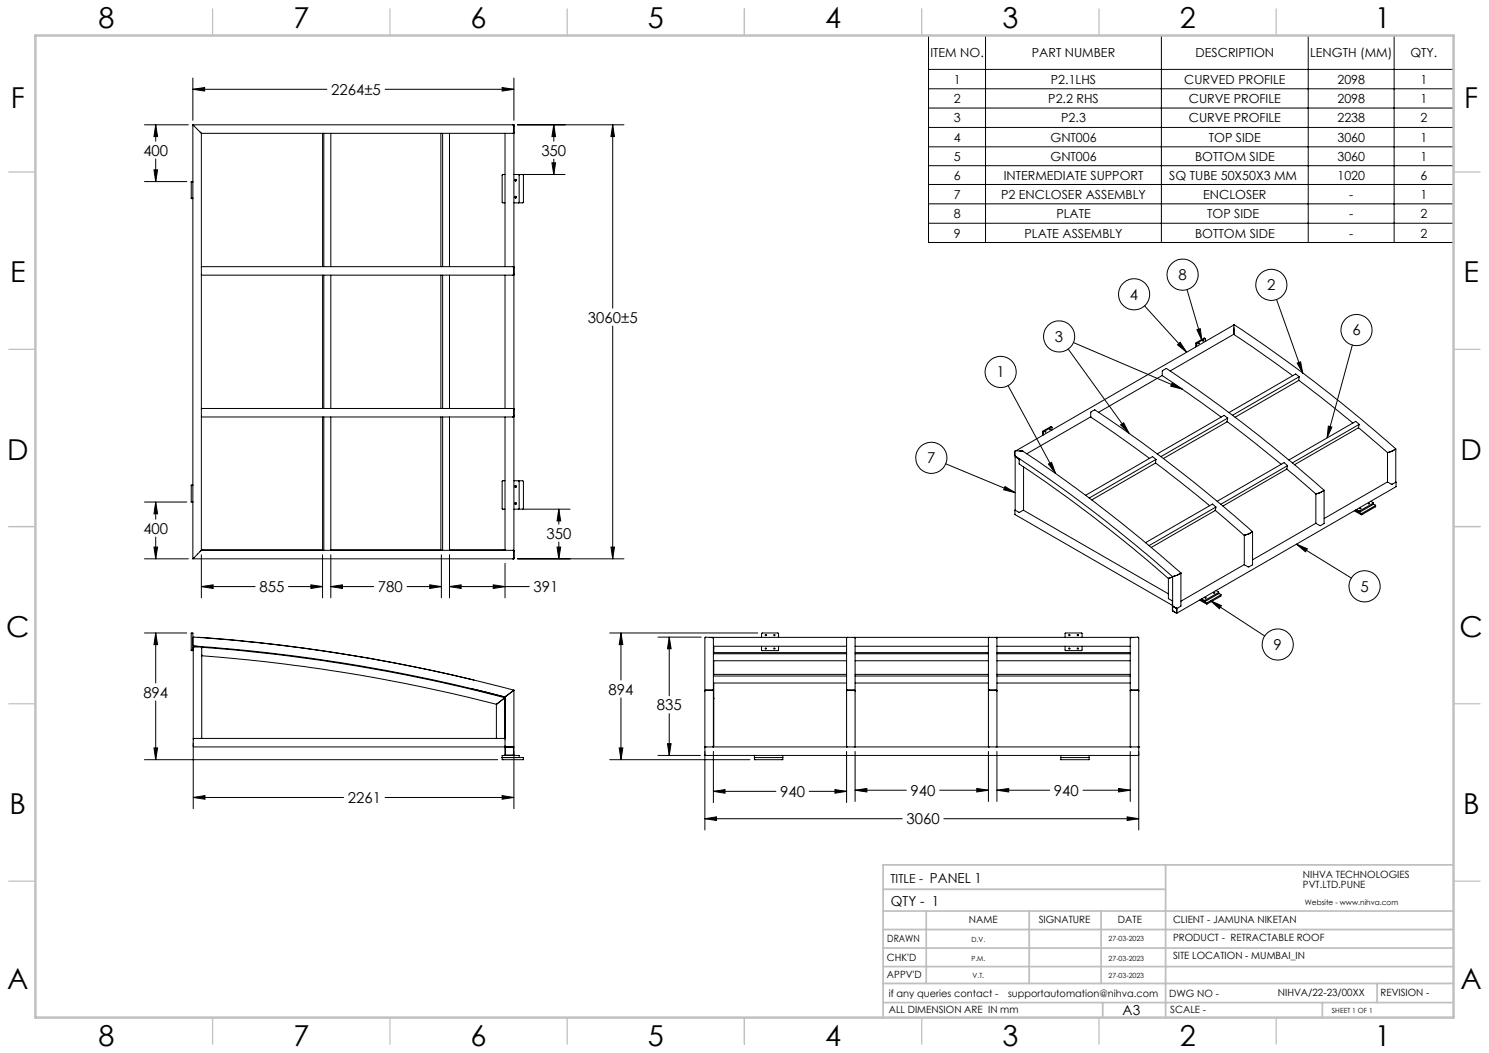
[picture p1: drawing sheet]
<svg xmlns="http://www.w3.org/2000/svg" width="420mm" height="297mm" viewBox="0 0 420 297" stroke-linecap="round" stroke-linejoin="round" font-family="sans-serif">
<g fill="none" stroke="#000" stroke-width=".28">
<path d="M261.9 10h148.1v58.4h-148.1zM261.9 19.6h148.1M278 10v58.4M327.6 10v58.4M369 10v58.4M393.2 10v58.4M40.7 35.2h12.4M43.9 35.2l.5 3.3h-1zM43.9 35.2v4.6M54.4 25.2l3.3-.5v1zM54.4 22v11.9M54.4 25.2h37.8"/>
<path d="M54.4 35.2l2.3 2.3M54.4 35.2h90.3M54.4 35.2v16M56.6 37.4l.2 .2M56.8 37.6h87.9M56.8 37.6v37.6M91 37.6v37.6M91.3 37.6v37.6M93.3 37.6v37.6M108.6 25.2h36.4M124.4 37.6v37.6M124.8 37.6v37.6"/>
<path d="M126.8 37.6v37.6M141.6 24.7l3.4 .5-3.4 .5zM142.5 37.6v37.6M144.7 35.2h.1M144.7 35.2l.3 .3zM144.7 37.6l.3-.2zM144.7 37.6h.1M144.7 35.2h.3v122.4h-.3M145 22v11.9M146 35.2h30M156.2 35.2l.5 3.3h-1zM156.2 35.2v4.6"/>
<path d="M172.8 35.2l.5 3.3h-1zM172.8 35.2v51.7M261.9 25h148.1M261.9 30.5h148.1M261.9 35.9h148.1M40.7 51.2h12M43.4 47.9h1l-.5 3.3zM43.9 44.9v6.3M54.4 51.2v4.8M54.4 51.2h-.5v4.8h.5M54.4 56v80.8M142.5 49.2l-.9 .2v7.7l.9 .1"/>
<path d="M145 49.2h2.5l.1 .2v7.6l-.1 .2h-2.5M146.2 49.2l.2 .2v7.6l-.2 .2M147.5 49.2h11.9M155.7 45.9h1l-.5 3.3zM156.2 44.9v4.3M261.9 41.4h148.1M261.9 46.7h148.1M261.9 52h148.1M261.9 57.5h148.1M56.8 75.2h87.9M56.8 75.2v2.4M56.8 77.6h87.9"/>
<path d="M56.8 77.6v37.6M91 77.6v37.6M91.3 77.6v37.6M93.3 77.6v37.6M124.4 77.6v37.6M124.8 77.6v37.6M126.8 77.6v37.6M142.5 77.6v37.6M144.7 75.2h.1M144.7 75.2l.3 .3zM144.7 77.6l.3-.2zM144.7 77.6h.1"/>
<path d="M261.9 63h148.1M172.8 92v65.6M301.3 98.5l17.2 23.7M302.8 96.6l30.7 13.1M322.8 86.3l11.9 13M332.1 97.3l.8-.7 1.8 2.7zM334.8 81.7l4.2 14.3M337.6 93l1-.3 .4 3.3zM339.9 95.5l-.2-.1-2.3 1.3-.1 1.2M340 96.3l-.1-.8-2.3 1.3-.1 .9M348.1 93.1v-1.6l12.3 8.5a396.7 396.7 0 0 1 33.3 26.6M348.1 94.3l16.5 11.7"/>
<path d="M348.1 92.8v.3M348.1 91.6l-61.6 35.6M348.1 94.3l-18 10.3M348.1 93.1v1.2M360.1 84.5l7.4 20.8M381.5 97.3l-7.2 26.2M56.8 115.2v2.4M56.8 115.2h87.9M56.8 117.6h87.9M56.8 117.6v37.6M91 117.6v37.6M91.3 117.6v37.6"/>
<path d="M93.3 117.6v37.6M124.4 117.6v37.6M124.8 117.6v37.6M126.8 117.6v37.6M142.5 117.6v37.5M144.7 115.2h.1M144.7 115.2l.3 .3zM144.7 117.6l.3-.2zM144.7 117.6h.1M284.3 108.8l13.4 24.8M307.7 117.6v-1.3l1.1-.7 7.5 5.1 11.1 8.1 8.6 6.6 8.5 7 8.8 7.6M307.7 117.6l16.5 11.7"/>
<path d="M307.7 117.6l-18.1 10.4M316.1 119.8l.8-.6 1.6 3zM327.8 105.9l.1-1.3 1.1-.7 5 3.4a410.9 410.9 0 0 1 39.5 31M327.8 105.9l16.7 11.7M327.8 105.9l-18 10.4M330.6 108l2.9 1.7-3.3-.8zM346.1 118.9l15.3 12.1M346.3 117.9l-.2 1.1-17.9 10.3M346.3 117.9l-18.9 10.9M346.3 117.9l-1-.7-18.9 10.8M365.9 102.4l1-.3 .6 3.2zM366.3 107.2l15.3 12.1"/>
<path d="M366.5 106.3l-18.8 10.8M366.5 106.3l-1-.8-18.9 10.9M366.5 106.3l-.2 1-17.9 10.4M383.4 119.7l-.2 1-18.1 10.4M383.4 119.7l-18.9 10.9M383.4 119.7l-1-.9-18.9 10.9M54.4 136.8h-.5v4.8h.5M54.4 136.8v4.8M142.5 135.6l-.9 .1v7.8l.9 .1M145 135.6h2.5l.1 .2v7.7l-2.6 .1M146.2 135.6l.2 .2v7.6l-.2 .2M266.7 130.8l19.6 8.2"/>
<path d="M283.5 137.2l2.8 1.8-3.2-.9zM286.3 128.8l.1 15.1M286.4 128.8l1.2 .6M286.4 128.8l1.1 .6M286.5 127.1l2.1 .2 10 6.8a414.1 414.1 0 0 1 34.5 27.5M286.5 127.1l-.3 .1 .1 1.4 16.4 11.4a422.6 422.6 0 0 1 28.1 22.7M287.5 129.4h.1M287.6 127.2h.9M287.6 129.5l-.1 1.4 14 9.7 8.6 6.5a370.2 370.2 0 0 1 19.5 16.1M287.6 129.5h.1M288.7 131.7v12.2l-1.2 .6-1.1-.6M295.7 130.9l.9-.5 1.1 3.2z"/>
<path d="M296.7 121.3v-.8l-2.3 1.3-.1 .9M296.7 120.5l-.3-.2-2.2 1.3-.1 1.2M325.9 130.6l15.3 12M326.1 129.6l-.2 1-18 10.4M326.1 129.6l-18.9 10.9M326.1 129.6l-1-.8-18.9 10.9M362.9 132.3l-18 10.4M363 132.3l8.2 7M363.2 131.3l-18.9 10.9M363.2 131.3l-.3 1M363.2 131.3l-1-.8-18.9 10.9M371.2 139.3v8.3"/>
<path d="M371.2 139.3h.1M372.3 139l-1.1 .3M372.5 138.9l-.2 .1M373.5 138.4l-1 .5M373.5 138.3v.1M373.5 138.3v9.4l-1.2 .6-1.1-.7M374.7 120.2l1 .3-1.4 3zM383.2 120.6l8.2 7.1M391.4 135.9l-17.9 10.4M391.4 127.7h.1M392.4 127.3l-1 .4M392.7 127.2l-.3 .1"/>
<path d="M393.7 126.6h.1M393.7 126.7l-1 .5M393.7 126.6v.1M393.7 126.6v9.4l-1.1 .6-1.2-.6v-8.3M393.7 135.9v1.4l-61.8 35.7M40.7 157.6h12.4M40.7 141.6h12M43.4 154.3h1l-.5 3.3zM43.9 141.6l.5 3.3h-1zM43.9 141.6v4.8M43.9 151.5v6.1M54.4 157.6h90.3"/>
<path d="M54.4 141.6v16M56.7 155.4l-2.3 2.2M56.8 156.5v12.1M56.8 155.2h87.9M56.8 155.2l-.2 .3M56.8 155.1h.1M56.9 155.1h-.1M56.9 155.1h34.1M91 156.5v12.1M93.3 155.1h31.1M93.3 156.5v12.1M124.5 156.5v12.1"/>
<path d="M126.8 156.5v12.1M126.8 155.1h15.4M142.2 155.1h.1M142.2 155.1l.2 .1zM142.2 155.1h.3M142.5 155.1v.1M142.5 158.9v9.7M144.7 155.2h.1M144.7 157.6l.3-.2zM144.7 157.6h.1M144.7 155.2l.3 .3zM146 157.6h30"/>
<path d="M147.5 143.6h13.3M157.1 154.3h1.1l-.6 3.3zM157.6 143.6l.6 3.3h-1.1zM157.6 143.6v4.2M157.6 152.9v4.7M172.3 154.3h1l-.5 3.3zM286.3 143.9v1.3l44.4 25.6M288.6 143.9l41 23.6M342.8 143.9l8.2 7.1M343 143l-.2 1-18.1 10.4M343 143l-18.9 10.9M343 143l-1-.8-18.9 10.9"/>
<path d="M351 151v8.2M351 159.2l-17.9 10.4M352 150.7l-1 .3M352.3 150.6l-.3 .1M353.3 150v9.3l-1.2 .6-1.1-.7M353.3 150l-1 .6M365.7 153.5l3.1 1.3-.6 .8zM365.7 153.5l15.5 9.6M371.2 147.6l-17.9 10.3M386.6 141.4l.8 .5-3.9 2.2-.9-.4M387.4 141.8l-.1 .5-3.8 2.2-1.2-.6 1.8 .9 3.9-2.2-.6-.4M388 142.6v.3l-3.9 2.3-2.1-1.1"/>
<path d="M40.7 178.5h12M43.9 178.5l.5 3.3h-1zM43.9 178.5v14.1M53.9 178.5h.5v5h-.5zM54.4 179.9l.1-.1a464.8 464.8 0 0 1 90.5 14.9M55.7 179.8h.9M56.8 165.4l3.3-.4v1zM56.8 165.4h15.2M56.8 179.8a484.2 484.2 0 0 1 76.9 12M81.4 165.4h9.6M87.7 165l3.3 .4-3.3 .6zM93.3 165.4l3.3-.4v1z"/>
<path d="M93.3 165.4h12.1M114.8 165.4h9.7M121.2 165l3.3 .4-3.3 .6zM126.8 165.4l3.3-.4v1zM126.8 165.4h22.5M139.1 165l3.4 .4-3.4 .6zM172 178.5h41.7M175.2 178.5l.5 3.3h-1zM175.2 178.5v13.3M185.6 179.7h12.2M188.8 179.7l.5 3.3h-1zM188.8 179.7v16.5"/>
<path d="M200.1 179.8h119.8M200.8 179.8l.3 .1M214.8 179.8l.1-1.3h4.6l.1 1.3M239.1 179.8a.57 .57 0 0 0-.3 .9v14.2M240.9 179.8a.58 .58 0 0 1 .3 .9v14.2M279.1 179.8a.57 .57 0 0 0-.3 .9v14.2M281 179.8a.58 .58 0 0 1 .2 .9v14.2M300.4 179.8l.1-1.3h4.6l.1 1.3M319.2 179.8l-.3 .1M329.6 163.2v5.6l1.2 .6M329.6 163.1v.1M330.6 162.8l.2-.1z"/>
<path d="M330.6 162.8l-1 .3M330.8 169.5v1.3M330.8 162.7v8.3M330.8 170.9l-.1 .1M330.8 162.6v.1M330.8 171v1.4M330.8 171l1 .6M331.8 162.3l-1 .3M331.9 171.6l.1 1.4-1.2-.7v-1.3l1.1 .7v1.2M332.1 162.2l-.3 .1M333.1 161.7l-1 .5M333.1 161.6v.1"/>
<path d="M333.1 161.6v9.4l-1.3 .6M341.5 169.4l3 1.4-.5 .9zM341.5 169.4l15.2 10M343 166.6l.7 .5-3.8 2.2-.9-.4M343.7 167v.5l-3.8 2.2-1.2-.6 1.8 .9 3.9-2.3-.7-.3M344.4 167.7l-.1 .5-3.8 2.2-2.2-1.1M43.9 197.7v16.6M54.4 182l.1 .1a492.1 492.1 0 0 1 87.9 14.5M54.5 182.2l1.2 .1M56.9 182.6l-2.4-.1v25.8M56.9 185a477.3 477.3 0 0 1 83.1 13.6M56.9 182.6v2.4"/>
<path d="M56.9 182.6a479.4 479.4 0 0 1 85.6 14.2M56.9 185v23.3M133.1 194.3l9.3 2.3M140 198.6v9.7M140.3 198.4l-.3 .2M140.3 198.5l-.3 .1M142.2 197l-1.9 1.4M142.5 196.8l-.3 .2M142.5 196.6v11.7M142.7 196.4l-.2 .2M142.7 196.4l-.3 .2M144.7 194.9l-2 1.5"/>
<path d="M145 194.7v16h-.3M145 194.7l-.3 .2M175.2 196.8v17.5M198.8 194.9v-15.1l.2-.1 2 .1 .2 .3v14.8M198.8 194.9v15.8M199.1 194.7l-.3 .2M199.1 194.7h1.8M200.9 194.7l.3 .2M201.2 182.5l.1 .3M201.2 196.8l.1 .2zM201.2 182.6l.1 .2M201.2 194.9v15.8"/>
<path d="M201.2 182.3h37.6M201.2 190.7h37.6M201.2 190.2h37.6M201.2 192.6h37.6M201.2 186.4h37.6M201.2 184.4h37.6M201.2 184.1h37.6M201.3 197l-.1 11.3M201.3 192.6v4.4M201.3 186.4v3.8M201.3 182.8v1.3M214.8 182.3l.1 1.2h4.6l.1-1.2"/>
<path d="M238.8 194.9v15.8M239.1 194.7l-.3 .2M239.1 194.7h1.8M240.9 194.7l.3 .2M241.2 194.9v15.8M241.2 182.3h37.6M241.2 190.7h37.6M241.2 190.2h37.6M241.2 192.6h37.6M241.2 186.4h37.6M241.2 184.4h37.6M241.2 184.1h37.6"/>
<path d="M278.8 194.9v15.8M279.1 194.7l-.3 .2M279.1 194.7h1.9M281 194.7l.2 .2M281.2 194.9v15.8M281.2 182.3h37.6M281.2 190.7h37.6M281.2 190.2h37.6M281.2 192.6h37.6M281.2 186.4h37.6M281.2 184.4h37.6M281.2 184.1h37.6"/>
<path d="M300.4 182.3l.1 1.2h4.6l.1-1.2M318.8 194.9v-14.1a.58 .58 0 0 1 .3-1l2-.1 .1 .2v15M318.8 194.9v15.8M319.1 194.7l-.3 .2M319.1 194.7h1.9M321 194.7l.2 .2M321.2 194.9v15.8M40.7 214.3h99.7M43.4 211h1l-.5 3.3zM54.5 208.3h2.4M54.5 208.3v19.8M54.5 210.3v.4h88"/>
<path d="M56.9 208.3h83.1M140 208.3h2.5M141.6 213.7h.3zM141.9 213.7h5.7v.6h-6v-1.2h4.8v.6M142.5 208.3v2.4M142.5 210.7h.1M142.6 210.8h2.2l.1 2.1h-2.3zM142.6 210.7l-.1 .1v2.2l.1 .1M142.6 210.7h2.1M144.7 210.7l.3 .1v17.3M145 212.9l-.3 .2M172 214.3h39.5"/>
<path d="M174.7 211h1l-.5 3.3zM185.6 213.1h12M188.3 209.8h1l-.5 3.3zM188.8 201.3v11.8M198.8 210.7h42.4M198.8 210.7h.1M198.8 210.7v23.4M198.8 212.9v.2h14M201.2 211.9v14.5M201.2 208.4v2.2M212.8 213.1h8M212.8 213.1v1.2h8v-1.2"/>
<path d="M212.8 213.7h8M220.8 213.1h78.4M238.8 211.9v14.5M241.2 211.9v14.2M241.2 210.7h37.6M278.8 211.9v14.2M278.8 210.7h2.4M281.2 211.9v14.2M281.2 210.7h37.6M299.2 213.1h8M299.2 213.1v1.2h8v-1.2M299.2 213.7h8"/>
<path d="M318.8 210.7h2.4M318.8 211.9v14.2M321.2 210.7h.1M321.2 210.7v23.4M321.2 212.9v.2h-14M54.5 224.9l3.3-.5v1zM54.5 224.9h42.4M108.6 224.9h36.4M141.6 224.4l3.4 .5-3.4 .5zM198.8 230.9l3.3-.5v1zM198.8 230.9h55.7M201.2 223.2l3.3-.5v1z"/>
<path d="M201.2 223.2h17.7M228.2 223.2h10.6M235.5 222.7l3.3 .5-3.3 .5zM241.2 222.9l3.3-.5v1zM241.2 222.9h14.5M265 222.9h13.8M266.2 230.9h55M275.5 222.4l3.3 .5-3.3 .5zM281.2 222.9l3.3-.5v1zM281.2 222.9h14.9M305.5 222.9h13.3M315.5 222.4l3.3 .5-3.3 .5z"/>
<path d="M317.9 230.4l3.3 .5-3.3 .5z"/>
<circle cx="145.4" cy="50.8" r=".24"/>
<circle cx="145.4" cy="55.6" r=".24"/>
<circle cx="145.4" cy="50.8" r=".17"/>
<circle cx="145.4" cy="55.6" r=".17"/>
<circle cx="333.6" cy="77.5" r="4.4"/>
<circle cx="298.7" cy="94.9" r="4.4"/>
<circle cx="319.9" cy="83" r="4.4"/>
<circle cx="338.2" cy="96.9" r=".12"/>
<circle cx="339.4" cy="96.2" r=".1"/>
<circle cx="358.6" cy="80.3" r="4.4"/>
<circle cx="382.7" cy="93.1" r="4.4"/>
<circle cx="282.3" cy="104.9" r="4.4"/>
<circle cx="145.4" cy="137.2" r=".24"/>
<circle cx="145.4" cy="137.2" r=".17"/>
<circle cx="262.7" cy="129.1" r="4.4"/>
<circle cx="294.9" cy="121.8" r=".1"/>
<circle cx="296.1" cy="121.1" r=".1"/>
<circle cx="145.4" cy="142" r=".24"/>
<circle cx="145.4" cy="142" r=".19"/>
<circle cx="383.7" cy="143.5" r=".13"/>
<circle cx="386.1" cy="142" r=".15"/>
<circle cx="216" cy="179.1" r=".18"/>
<circle cx="218.4" cy="179.1" r=".18"/>
<circle cx="301.6" cy="179.1" r=".19"/>
<circle cx="304" cy="179.1" r=".19"/>
<circle cx="340.1" cy="168.6" r=".13"/>
<circle cx="342.5" cy="167.2" r=".15"/>
<circle cx="384.9" cy="165.4" r="4.4"/>
<circle cx="216" cy="182.9" r=".17"/>
<circle cx="218.4" cy="182.9" r=".17"/>
<circle cx="301.6" cy="182.9" r=".18"/>
<circle cx="304" cy="182.9" r=".18"/>
<circle cx="360.4" cy="181.8" r="4.4"/>
</g>
<g fill="none" stroke="#c0c0c0" stroke-width=".35">
<path d="M60 2.5v7.5M110 2.5v7.5M160 2.5v7.5M210 2.5v7.5M260 2.5v7.5M310 2.5v7.5M360 2.5v7.5M2.5 48.5h7.5M410 48.5h7.5M2.5 98.5h7.5M410 98.5h7.5M2.5 148.5h7.5"/>
<path d="M410 148.5h7.5M2.5 198.5h7.5M410 198.5h7.5M2.5 248.5h7.5M410 248.5h7.5M60 287v7.5M110 287v7.5M160 287v7.5M210 287v7.5M260 287v7.5M310 287v7.5M360 287v7.5"/>
</g>
<g fill="none" stroke="#c0c0c0" stroke-width=".5">
<path d="M249.1 257h160.9M249.1 250.8h79.7M261.3 257v20.4M290.3 257v20.4M310.6 257v20.4M328.8 243.9v43.1M410 243.9h-160.9v43.1M249.1 272.6h160.9M249.1 267.4h160.9M249.1 262.2h160.9M249.1 277.4h160.9M388.4 277.4v5.4"/>
<path d="M249.1 282.8h160.9M311 282.8v4.2M373 282.8v4.2"/>
</g>
<path d="M10 10h400v277h-400z" fill="none" stroke="#c0c0c0" stroke-width=".7"/>
<path d="M54.5 224.9l3.3-.5v1zM141.6 224.4l3.4 .5-3.4 .5zM43.4 211h1l-.5 3.3zM43.9 178.5l.5 3.3h-1zM157.6 143.6l.6 3.3h-1.1zM157.1 154.3h1.1l-.6 3.3zM156.2 35.2l.5 3.3h-1zM155.7 45.9h1l-.5 3.3zM43.4 47.9h1l-.5 3.3zM43.9 35.2l.5 3.3h-1zM43.9 141.6l.5 3.3h-1zM43.4 154.3h1l-.5 3.3zM54.4 25.2l3.3-.5v1zM141.6 24.7l3.4 .5-3.4 .5zM172.8 35.2l.5 3.3h-1zM172.3 154.3h1l-.5 3.3zM87.7 165l3.3 .4-3.3 .6zM56.8 165.4l3.3-.4v1zM93.3 165.4l3.3-.4v1zM121.2 165l3.3 .4-3.3 .6zM139.1 165l3.4 .4-3.4 .6zM126.8 165.4l3.3-.4v1zM235.5 222.7l3.3 .5-3.3 .5zM201.2 223.2l3.3-.5v1zM241.2 222.9l3.3-.5v1zM275.5 222.4l3.3 .5-3.3 .5zM281.2 222.9l3.3-.5v1zM315.5 222.4l3.3 .5-3.3 .5zM198.8 230.9l3.3-.5v1zM317.9 230.4l3.3 .5-3.3 .5zM175.2 178.5l.5 3.3h-1zM174.7 211h1l-.5 3.3zM188.8 179.7l.5 3.3h-1zM188.3 209.8h1l-.5 3.3zM365.9 102.4l1-.3 .6 3.2zM295.7 130.9l.9-.5 1.1 3.2zM316.1 119.8l.8-.6 1.6 3zM330.6 108l2.9 1.7-3.3-.8zM374.7 120.2l1 .3-1.4 3zM365.7 153.5l3.1 1.3-.6 .8zM332.1 97.3l.8-.7 1.8 2.7zM283.5 137.2l2.8 1.8-3.2-.9zM337.6 93l1-.3 .4 3.3zM341.5 169.4l3 1.4-.5 .9z" fill="#000"/>
<g font-size="8.1">
<text x="27.8" y="8">8</text>
<text x="82.8" y="8">7</text>
<text x="132.8" y="8">6</text>
<text x="182.8" y="8">5</text>
<text x="232.8" y="8">4</text>
<text x="282.8" y="8">3</text>
<text x="332.8" y="8">2</text>
<text x="387.8" y="8">1</text>
<text x="3" y="30.4">F</text>
<text x="413" y="30.4">F</text>
<text x="2.8" y="79.6">E</text>
<text x="412.8" y="79.6">E</text>
<text x="2" y="129.6">D</text>
<text x="412" y="129.6">D</text>
<text x="1.7" y="179.6">C</text>
<text x="411.7" y="179.6">C</text>
<text x="2.7" y="229.6">B</text>
<text x="412.7" y="229.6">B</text>
<text x="2" y="278.9">A</text>
<text x="412" y="278.9">A</text>
<text x="27.8" y="295">8</text>
<text x="82.8" y="295">7</text>
<text x="132.8" y="295">6</text>
<text x="182.8" y="295">5</text>
<text x="232.8" y="295">4</text>
<text x="282.8" y="295">3</text>
<text x="332.8" y="295">2</text>
<text x="387.8" y="295">1</text>
</g>
<g font-size="4.2">
<text x="93.4" y="26.8">2264±5</text>
<text x="40.4" y="43.9">400</text>
<text x="152.7" y="43.9">350</text>
<text x="332.4" y="79">8</text>
<text x="357.4" y="81.9">2</text>
<text x="318.7" y="84.5">4</text>
<text x="165.8" y="91">3060±5</text>
<text x="381.5" y="94.6">6</text>
<text x="297.6" y="96.4">3</text>
<text x="281.1" y="106.4">1</text>
<text x="261.5" y="130.7">7</text>
<text x="40.4" y="150.5">400</text>
<text x="154.1" y="151.9">350</text>
<text x="73.2" y="167">855</text>
<text x="106.6" y="167">780</text>
<text x="150.5" y="167">391</text>
<text x="383.7" y="166.9">5</text>
<text x="359.2" y="183.3">9</text>
<text x="40.4" y="196.8">894</text>
<text x="171.7" y="195.9">894</text>
<text x="185.3" y="200.4">835</text>
<text x="98.1" y="226.5">2261</text>
<text x="220.1" y="224.8">940</text>
<text x="256.9" y="224.5">940</text>
<text x="297.3" y="224.5">940</text>
<text x="255.7" y="232.5">3060</text>
</g>
<g font-size="3.9">
<text x="251.3" y="255.4">QTY - 1</text>
<text x="316.7" y="286.4">A3</text>
</g>
<g font-size="3.5">
<text x="262.4" y="16.1">ITEM NO.</text>
<text x="291" y="16.1">PART NUMBER</text>
<text x="337.2" y="16.1">DESCRIPTION</text>
<text x="369.6" y="16.1">LENGTH (MM)</text>
<text x="397.8" y="16.1">QTY.</text>
<text x="269" y="23.6">1</text>
<text x="296.4" y="23.6">P2.1LHS</text>
<text x="334" y="23.6">CURVED PROFILE</text>
<text x="377.2" y="23.6">2098</text>
<text x="400.7" y="23.6">1</text>
<text x="269" y="29.1">2</text>
<text x="295.7" y="29.1">P2.2 RHS</text>
<text x="335.3" y="29.1">CURVE PROFILE</text>
<text x="377.2" y="29.1">2098</text>
<text x="400.7" y="29.1">1</text>
<text x="269" y="34.5">3</text>
<text x="299.3" y="34.5">P2.3</text>
<text x="335.3" y="34.5">CURVE PROFILE</text>
<text x="377.2" y="34.5">2238</text>
<text x="400.7" y="34.5">2</text>
<text x="269" y="40">4</text>
<text x="296.3" y="40">GNT006</text>
<text x="341" y="40">TOP SIDE</text>
<text x="377.2" y="40">3060</text>
<text x="400.7" y="40">1</text>
<text x="269" y="45.4">5</text>
<text x="296.3" y="45.4">GNT006</text>
<text x="337.1" y="45.4">BOTTOM SIDE</text>
<text x="377.2" y="45.4">3060</text>
<text x="400.7" y="45.4">1</text>
<text x="269" y="50.7">6</text>
<text x="283.1" y="50.7">INTERMEDIATE SUPPORT</text>
<text x="329.8" y="50.7">SQ TUBE 50X50X3 MM</text>
<text x="377.2" y="50.7">1020</text>
<text x="400.7" y="50.7">6</text>
<text x="269" y="56.1">7</text>
<text x="282.4" y="56.1">P2 ENCLOSER ASSEMBLY</text>
<text x="339.4" y="56.1">ENCLOSER</text>
<text x="380.6" y="56.1">-</text>
<text x="400.7" y="56.1">1</text>
<text x="269" y="61.5">8</text>
<text x="298" y="61.5">PLATE</text>
<text x="340.5" y="61.5">TOP SIDE</text>
<text x="380.6" y="61.5">-</text>
<text x="400.7" y="61.5">2</text>
<text x="269" y="67">9</text>
<text x="289" y="67">PLATE ASSEMBLY</text>
<text x="337.1" y="67">BOTTOM SIDE</text>
<text x="380.6" y="67">-</text>
<text x="400.7" y="67">2</text>
<text x="251.2" y="249.1">TITLE - PANEL 1</text>
</g>
<g font-size="2.8">
<text x="367.5" y="247.7">NIHVA TECHNOLOGIES</text>
<text x="367.5" y="250.5">PVT.LTD.PUNE</text>
<text x="273.3" y="260.4">NAME</text>
<text x="293" y="260.4">SIGNATURE</text>
<text x="315.3" y="260.5">DATE</text>
<text x="330.9" y="260.5">CLIENT - JAMUNA NIKETAN</text>
<text x="250.3" y="265.7">DRAWN</text>
<text x="330.9" y="265.5">PRODUCT - RETRACTABLE ROOF</text>
<text x="250.2" y="271.1">CHK'D</text>
<text x="250.2" y="275.8">APPV'D</text>
<text x="330.9" y="270.6">SITE LOCATION - MUMBAI_IN</text>
<text x="250.7" y="281.1">if any queries contact -</text>
<text x="284.3" y="281.1">supportautomation@nihva.com</text>
<text x="329.8" y="281.3">DWG NO -</text>
<text x="360.5" y="281.1">NIHVA/22-23/00XX</text>
<text x="389.4" y="281.1">REVISION -</text>
<text x="250.7" y="285.6">ALL DIMENSION ARE IN mm</text>
<text x="330.1" y="285.7">SCALE -</text>
</g>
<text font-size="2.1" x="368.1" y="255.1">Website - www.nihva.com</text>
<g font-size="2">
<text x="274" y="265.6">D.V.</text>
<text x="312.7" y="265.5">27-03-2023</text>
<text x="274" y="271.1">P.M.</text>
<text x="274.4" y="275.8">V.T.</text>
<text x="312.7" y="271.1">27-03-2023</text>
<text x="312.7" y="275.8">27-03-2023</text>
<text x="375.7" y="285.6">SHEET 1 OF 1</text>
</g>
</svg>
